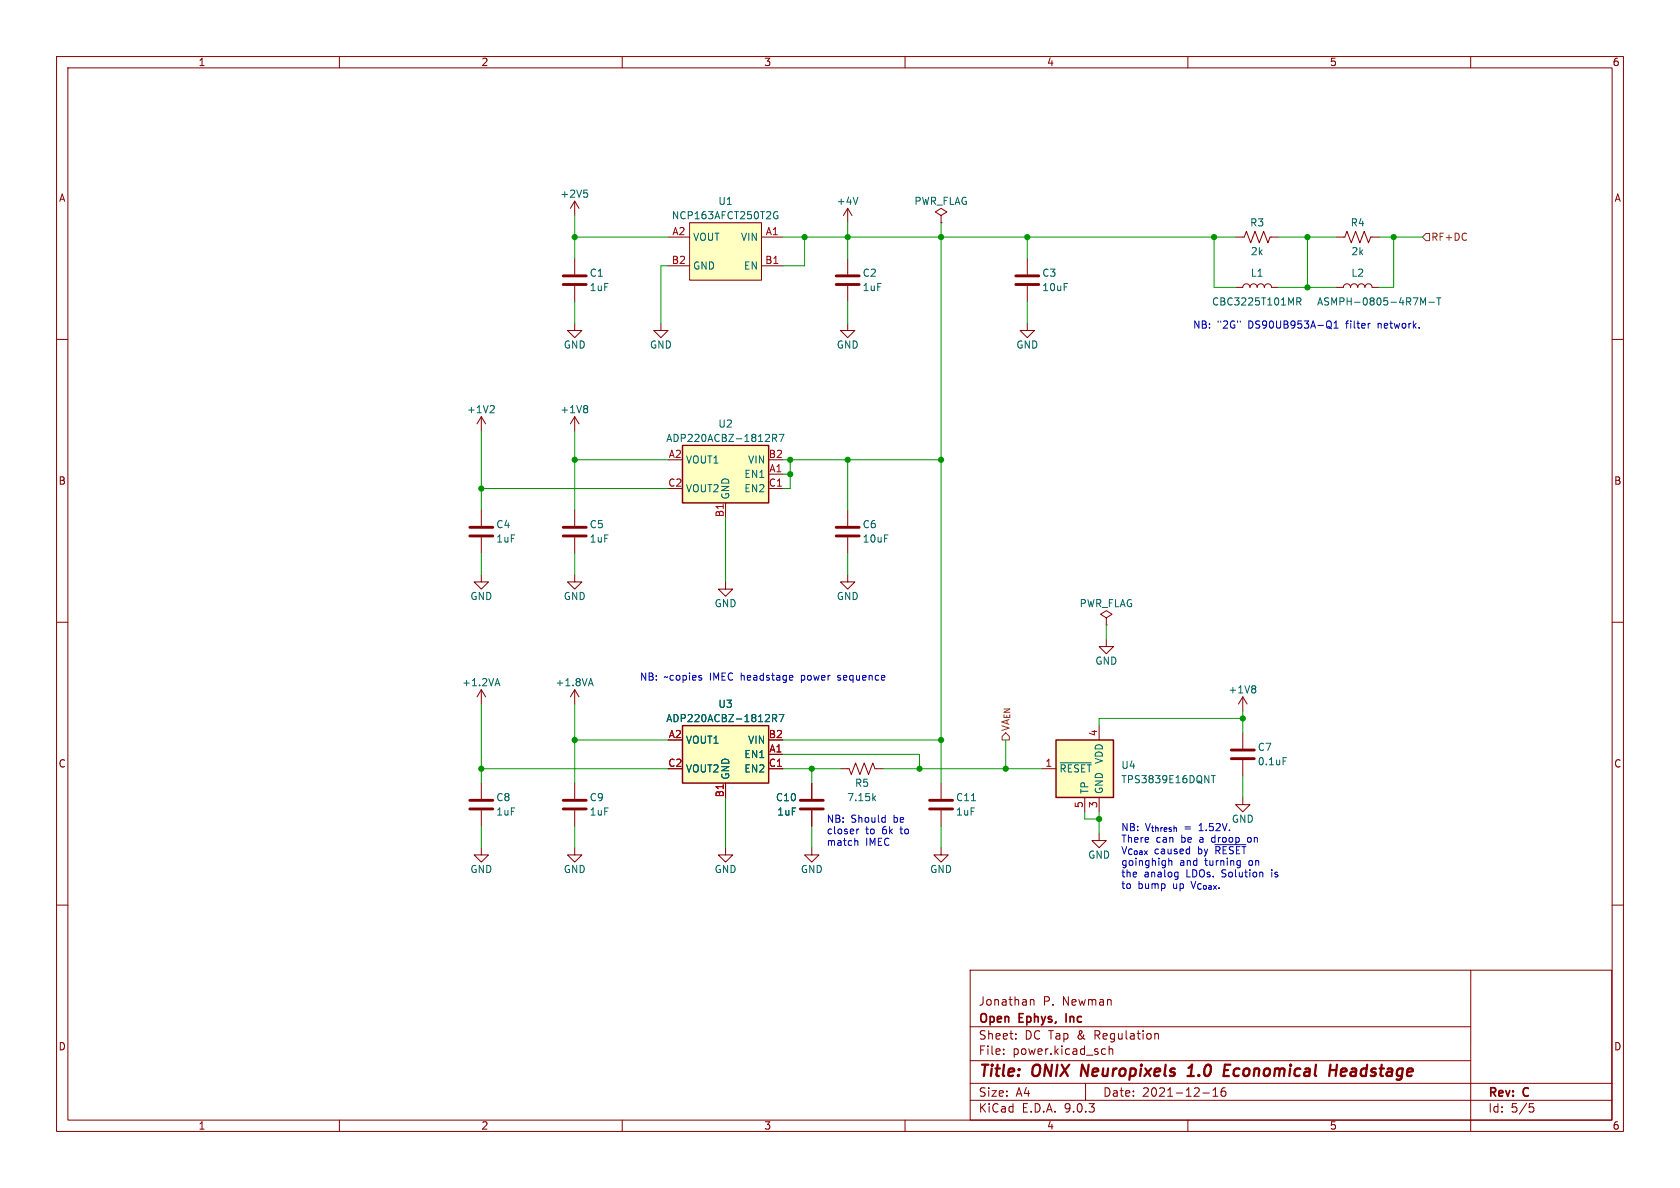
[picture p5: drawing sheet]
<svg xmlns="http://www.w3.org/2000/svg" width="297mm" height="210mm" viewBox="0 0 297 210" stroke-linecap="round" stroke-linejoin="round" font-family="sans-serif">
<g fill="none" stroke="#840000" stroke-width=".18">
<path d="M10 10h277v190h-277zM12 12h273v186h-273zM60 10v2M110 10v2M160 10v2M210 10v2M260 10v2M166.4 38.1l1-.6-1-.7-1 .7 1 .6v1.3M166.4 39.4h.1M10 60h2M285 60h2M85.1 90.2v2.8"/>
<path d="M85.1 95v2.8M10 110h2M85.1 101.6v1.3h1.3l-1.3 1.2-1.3-1.2h1.3M195.6 113v1.3h1.2l-1.2 1.3-1.3-1.3h1.3M195.6 109.2l1-.6-1-.6-1 .6 1 .6v1.3M195.6 110.5h.1M285 110h2M143.5 138.4v2.8M148.6 135.9h1.5l.4 1 .8-2 .7 2 .8-2 .7 2 .8-2 .4 1h1.5M143.5 143.3v2.8M10 160h2M171.5 171.5h113.4v26.5h-113.4z"/>
<path d="M182.2 176.7v1M182.2 176.8l.2-.1 .3 .1 .1 .9M260 171.5v28.5M285 160h2M60 198v2M110 198v2M160 198v2M171.5 194.5h113.5M171.5 191.5h113.5M171.5 187.5h88.5M171.5 181.5h88.5M177.4 186.3v.1"/>
<path d="M177.4 185.5v.1M179.6 183.6v.1M179.6 182.8v.1M191.9 191.5v3M195 185.4l.4 .1M195.4 186.3l-.4 .1M196.1 185.5l.2-.1 .4 .1v.9M196.1 184.9v1.5M204.2 182.8h.5l.1 .9M210 198v2M212.7 193.2h1.1M214.4 193.8h.9"/>
<path d="M214.4 192.7l.5-.4v1.5M216.6 192.3a.59 .59 0 0 0-.7 .6v.6l.1 .2 .4 .1 .3-.1v-.5l-.1-.3h-.4l-.3 .3M270.4 195.1h.7M270.5 195.7h.4l.3 .3-.2 .5-.5 .1"/>
</g>
<path d="M191.3 188.2l-.2 2M209.9 190.2h1.2M210.1 188.8l.6-.6-.2 2M216.3 190.2h1M216.4 189.2h.7M216.6 188.2h.9M235.1 189.2h1.1M236.4 188.2l-.3 2M237.8 188.9l-.6 .1-.2 .9 .3 .3h.3M238 189.4l-.9 .1" fill="none" stroke="#840000" stroke-width=".4"/>
<path d="M188.5 179.2v1.5" fill="none" stroke="#840000" stroke-width=".3"/>
<path d="M154.4 141.1l.4 .4M154.8 140.7l-.5 .5" fill="none" stroke="#006464" stroke-width=".18"/>
<path d="M83.1 93.2h4M83.1 94.7h4M141.5 141.5h4M141.5 143h4" fill="none" stroke="#840000" stroke-width=".51"/>
<path d="M186.7 130.8h10.1v10.2h-10.1z" fill="#ffffc2"/>
<path d="M186.7 130.8h10.1v10.2h-10.1z" fill="none" stroke="#840000" stroke-width=".25"/>
<g fill="none" stroke="#840000" stroke-width=".18">
<path d="M85.1 73.7l-.8 1.2M85.1 73.7l.8 1.2M85.1 73.7v2.5M101.6 73.7l-.8 1.2M101.6 73.7l.8 1.2M101.6 73.7v2.5M149.9 90.2v2.8M149.9 95v2.8M166.4 138.4v2.8M184.1 135.9h2.6M194.3 128.3v2.5M85.1 149.9v1.2h-1.3l1.3 1.3 1.3-1.3h-1.3"/>
<path d="M101.6 149.9v1.2h-1.3l1.3 1.3 1.3-1.3h-1.3M166.4 149.9v1.2h-1.3l1.3 1.3 1.2-1.3h-1.2M166.4 143.3v2.8M191.8 141v2.5M194.3 141v2.5"/>
</g>
<path d="M87.1 71.7l.3 .2-.1 .3-.7 .8h.8M103.7 71.7l.2 .2-.2 .3 .2 .3v.2l-.2 .3M187.4 134.8h5.5M214.1 137.1h.8M214.5 137.1v1.3M171.7 141.5h.8" fill="none" stroke="#006464" stroke-width=".18"/>
<path d="M147.8 93.2h4.1M147.8 94.7h4.1M164.3 141.5h4.1M164.3 143h4.1" fill="none" stroke="#840000" stroke-width=".51"/>
<path d="M121.9 39.4h12.7v10.1h-12.7z" fill="#ffffc2"/>
<g fill="none" stroke="#840000" stroke-width=".18">
<path d="M121.9 39.4h12.7v10.1h-12.7zM118.1 41.9h3.8M118.1 47h3.8M134.6 41.9h3.8M134.6 47h3.8M181.6 57.2v1.2h1.3l-1.3 1.3-1.3-1.3h1.3M181.6 45.7v2.8M181.6 50.5v2.8M236.2 50.8h1.3a.64 .64 0 0 1 .6-.6 .64 .64 0 0 1 .7 .6 .64 .64 0 0 1 .6-.6 .64 .64 0 0 1 .6 .6 .64 .64 0 0 1 .7-.6 .64 .64 0 0 1 .6 .6 .64 .64 0 0 1 .6-.6 .64 .64 0 0 1 .7 .6h1.2M101.6 90.2v2.8M101.6 95v2.8M101.6 101.6v1.3h1.3l-1.3 1.2-1.3-1.2h1.3"/>
<path d="M128.3 102.9v1.2h1.2l-1.2 1.3-1.3-1.3h1.3M85.1 138.4v2.8M101.6 138.4v2.8M85.1 143.3v2.8M101.6 143.3v2.8"/>
</g>
<path d="M137.3 38.1h.2v.5h-.5l-.2-.2M137.5 37.5h-.5l-.2 .2M251.2 53.9v-1.3l.4 1 .4-1v1.3M252.6 53.4h1M254 52.6h.7M254.4 52.6v1.3" fill="none" stroke="#006464" stroke-width=".18"/>
<path d="M179.6 48.8h4M179.6 50.3h4M99.6 93.2h4M99.6 94.7h4M83.1 141.5h4M83.1 143h4M99.6 141.5h4M99.6 143h4" fill="none" stroke="#840000" stroke-width=".51"/>
<path d="M120.6 78.7h15.3v10.2h-15.3z" fill="#ffffc2"/>
<path d="M120.6 78.7h15.3v10.2h-15.3z" fill="none" stroke="#840000" stroke-width=".25"/>
<g fill="none" stroke="#840000" stroke-width=".18">
<path d="M218.4 41.9h1.6l.3-1 .8 2 .8-2 .7 2 .8-2 .8 2 .3-1h1.6M236.2 41.9h1.5l.4-1 .8 2 .7-2 .8 2 .8-2 .7 2 .4-1h1.5M128.3 88.9v2.5M135.9 83.8h2.5M135.9 86.4h2.5M85.1 121.9l.8 1.3M85.1 121.9l-.8 1.3M85.1 121.9v2.6M101.6 121.9l.8 1.3M101.6 121.9l-.8 1.3M101.6 121.9v2.6M219.7 123.2l-.8 1.3"/>
<path d="M219.7 123.2l.8 1.3M219.7 123.2v2.5M194.3 147.3v1.3h-1.3l1.3 1.3 1.3-1.3h-1.3"/>
</g>
<path d="M136.6 77.4h.6l.1-.2v-.3l-.7-.1v1.2M136.9 77.4l.4 .6M137.7 76.8h.9l-.6 1.2M87.9 120l.5 1.2M104.4 120l.5 1.2M87.6 120.9h.6M104.1 120.9h.6M221.8 121.2l.2 .3-.2 .3 .2 .2v.3l-.2 .2" fill="none" stroke="#006464" stroke-width=".18"/>
<path d="M120.6 128.3h15.3v10.1h-15.3z" fill="#ffffc2"/>
<path d="M120.6 128.3h15.3v10.1h-15.3z" fill="none" stroke="#840000" stroke-width=".25"/>
<g fill="none" stroke="#840000" stroke-width=".18">
<path d="M101.6 35.6l-.8 1.2M101.6 35.6l.8 1.2M101.6 35.6v2.5M149.9 36.8l-.8 1.3M149.9 36.8l.7 1.3M149.9 36.8v2.6M101.6 57.2v1.2h1.3l-1.3 1.3-1.3-1.3h1.3M101.6 45.7v2.8M101.6 50.5v2.8M116.8 57.2v1.2h1.3l-1.3 1.3-1.2-1.3h1.2M149.9 57.2v1.2h1.2l-1.2 1.3-1.3-1.3h1.3M149.9 45.7v2.8"/>
<path d="M149.9 50.5v2.8M218.4 50.8h1.3a.64 .64 0 0 1 .6-.6 .64 .64 0 0 1 .7 .6 .64 .64 0 0 1 .6-.6 .64 .64 0 0 1 .6 .6 .64 .64 0 0 1 .7-.6 .64 .64 0 0 1 .6 .6 .64 .64 0 0 1 .7-.6 .64 .64 0 0 1 .6 .6h1.3M149.9 101.6v1.3h1.2l-1.2 1.2-1.3-1.2h1.3M128.3 138.4v2.6M135.9 133.4h2.5M135.9 135.9h2.5M143.5 138.4v2.8M219.7 129.5v2.8M219.7 134.4v2.8M128.3 149.9v1.2h-1.3l1.3 1.3 1.2-1.3h-1.2M143.5 149.9v1.2h-1.3l1.3 1.3 1.3-1.3h-1.3M143.5 143.3v2.8"/>
<path d="M219.7 141v1.2h-1.3l1.3 1.3 1.3-1.3h-1.3"/>
</g>
<path d="M103.2 33.6h.6M103.7 34.1l.2 .2v.3l-.2 .3M151.7 34.9l-.4 1.2M229.3 53.3h.6l.1-.2-.1-.3-.6-.2v1.3M229.6 53.3l.4 .6M136.6 127l.6-.1 .1-.2v-.3l-.7-.1v1.3M136.9 127l.4 .6M137.7 126.3h.9l-.6 1.3M226.8 133.9h.6" fill="none" stroke="#006464" stroke-width=".18"/>
<path d="M99.6 48.8h4M99.6 50.3h4M147.8 48.8h4.1M147.8 50.3h4.1M217.7 132.6h4M217.7 134.1h4" fill="none" stroke="#840000" stroke-width=".51"/>
<path d="M252.1 41.3h.6v1.2h-.6l-.6-.6zM177.8 129.5l.6 .7v.6h-1.2v-.6z" fill="none" stroke="#725600" stroke-width=".18"/>
<g fill="none" stroke="#009600" stroke-width=".18">
<path d="M101.6 38.1v7.6M149.9 39.4v6.3M166.4 39.4v99M101.6 41.9h16.5M101.6 53.3v3.9M118.1 47h-1.3v10.2M138.4 41.9h80M142.2 41.9v5.1h-3.8M149.9 53.3v3.9M181.6 41.9v3.8M181.6 53.3v3.9M214.6 41.9v8.9h3.8"/>
<path d="M226.1 41.9h10.1M226.1 50.8h10.1M231.1 41.9v8.9M243.8 41.9h7.7M246.4 41.9v8.9h-2.6M85.1 76.2v14M101.6 76.2v14M85.1 86.4h33M85.1 97.8v3.8M101.6 81.3h16.5M101.6 97.8v3.8M128.3 91.4v11.5"/>
<path d="M138.4 81.3h28M138.4 83.8h1.3M139.7 81.3v5.1h-1.3M149.9 81.3v8.9M149.9 97.8v3.8M195.6 110.5v2.5M85.1 135.9h33M85.1 124.5v13.9M101.6 130.8h16.5M101.6 124.5v13.9M138.4 135.9h10.2M138.4 130.8h28"/>
<path d="M138.4 133.4h24.2v2.5M143.5 135.9v2.5M156.2 135.9h27.9M177.8 130.8v5.1M219.7 127h-25.4v1.3M219.7 125.7v3.8M219.7 137.2v3.8M85.1 146.1v3.8M101.6 146.1v3.8M128.3 141v8.9M143.5 146.1v3.8M166.4 146.1v3.8"/>
<path d="M191.8 143.5v1.3h2.5M194.3 143.5v3.8"/>
</g>
<g fill="none" stroke="#0000c2" stroke-width=".18">
<path d="M234.8 56.7a.43 .43 0 0 1 .6 .5v.4a.43 .43 0 0 1-.6 .4M235 57.8l.4 .3M235.8 58h.8M235.8 57.1l.4-.4v1.3M242.1 57.2h.1M140 119.4l.2 .3-.6 .1M148.3 119.4l-.2 .2 .2 .2M140.1 120.2h-.1M148.1 120.2h.1M151.3 148.6l.4 .2v.6M151.5 146.6v.8M151.8 146.6l-.3 .2"/>
<path d="M156.4 144.5l.1 .1M156.5 144.1v1.3M156.5 145.3l-.1 .1M206.6 151.7v1.3M206.6 152.3l.2-.2 .3 .1 .1 .8M207.9 154.2h.4M208.3 154.2v1l-.3 .2M208.3 155h-.4M210.2 150.1h.1M210.3 149.7v1.2M210.3 150.9h-.1M214.8 149.3h5.5"/>
<path d="M218.9 152.1l.4 .1M219.3 152.1l-.1 1.2M219.3 152.9l-.4 .1M220.7 148.1l-.2 .2 .2 .5M223.1 154.2l.2 .2v.6"/>
</g>
<g fill="#009600" stroke="#009600" stroke-width=".18">
<circle cx="101.6" cy="81.3" r=".46"/>
<circle cx="85.1" cy="86.4" r=".46"/>
<circle cx="139.7" cy="81.3" r=".46"/>
<circle cx="149.9" cy="81.3" r=".46"/>
<circle cx="194.3" cy="144.8" r=".46"/>
<circle cx="177.8" cy="135.9" r=".46"/>
<circle cx="219.7" cy="127" r=".46"/>
<circle cx="166.4" cy="81.3" r=".46"/>
<circle cx="166.4" cy="130.8" r=".46"/>
<circle cx="162.6" cy="135.9" r=".46"/>
<circle cx="139.7" cy="83.8" r=".46"/>
<circle cx="231.1" cy="41.9" r=".46"/>
<circle cx="231.1" cy="50.8" r=".46"/>
<circle cx="214.6" cy="41.9" r=".46"/>
<circle cx="166.4" cy="41.9" r=".46"/>
<circle cx="181.6" cy="41.9" r=".46"/>
<circle cx="246.4" cy="41.9" r=".46"/>
<circle cx="101.6" cy="130.8" r=".46"/>
<circle cx="143.5" cy="135.9" r=".46"/>
<circle cx="85.1" cy="135.9" r=".46"/>
<circle cx="101.6" cy="41.9" r=".46"/>
<circle cx="149.9" cy="41.9" r=".46"/>
<circle cx="142.2" cy="41.9" r=".46"/>
</g>
<g font-size="2.8" fill="#840000">
<text x="172.9" y="190.9">Title:</text>
<text x="182.6" y="190.9">ONIX</text>
<text x="191.9" y="190.9">Neuropixels</text>
<text x="211.7" y="190.9">1.0</text>
<text x="218.8" y="190.9">Economical</text>
<text x="238.2" y="190.9">Headstage</text>
</g>
<g font-size="2.1" fill="#840000">
<text x="172.9" y="178">Jonathan</text>
<text x="184.4" y="178">P.</text>
<text x="187.9" y="178">Newman</text>
<text x="172.9" y="184">Sheet:</text>
<text x="172.9" y="181.2">Open</text>
<text x="180.2" y="181.2">Ephys,</text>
<text x="181.1" y="184">DC Tap</text>
<text x="189.1" y="181.2">Inc</text>
<text x="190.6" y="184">&amp;</text>
<text x="193.8" y="184">Regulation</text>
<text x="172.9" y="186.7">File:</text>
<text x="179" y="186.7">power.kicad_sch</text>
<text x="172.9" y="196.9">KiCad</text>
<text x="172.9" y="194.1">Size:</text>
<text x="179.6" y="194.1">A4</text>
<text x="180.6" y="196.9">E.D.A.</text>
<text x="188.2" y="196.9">9.0.3</text>
<text x="194.9" y="194.1">Date:</text>
<text x="201.9" y="194.1">2021-12-16</text>
<text x="263" y="194.3">Rev:</text>
<text x="263" y="196.9">Id:</text>
<text x="267.1" y="196.9">5/5</text>
<text x="269.4" y="194.3">C</text>
</g>
<g font-size="1.8" fill="#840000">
<text x="35" y="11.9">1</text>
<text x="85" y="11.9">2</text>
<text x="135" y="11.9">3</text>
<text x="185" y="11.9">4</text>
<text x="235" y="11.9">5</text>
<text x="285" y="11.9">6</text>
<text x="10.3" y="35.9">A</text>
<text x="285.3" y="35.9">A</text>
<text x="10.3" y="85.9">B</text>
<text x="285.3" y="85.9">B</text>
<text x="10.3" y="135.9">C</text>
<text x="285.3" y="135.9">C</text>
<text x="10.3" y="185.9">D</text>
<text x="285.3" y="185.9">D</text>
<text x="35" y="199.9">1</text>
<text x="85" y="199.9">2</text>
<text x="135" y="199.9">3</text>
<text x="185" y="199.9">4</text>
<text x="235" y="199.9">5</text>
<text x="285" y="199.9">6</text>
</g>
<g font-size="1.8" fill="#006464">
<text x="99" y="35.2">+2V5</text>
<text x="118.7" y="39">NCP163AFCT250T2G</text>
<text x="126.9" y="36.4">U1</text>
<text x="147.8" y="36.4">+4V</text>
<text x="161.6" y="36.4">PWR_FLAG</text>
<text x="220.9" y="40.2">R3</text>
<text x="238.7" y="40.2">R4</text>
<text x="122.4" y="42.8">VOUT</text>
<text x="122.4" y="47.9">GND</text>
<text x="130.9" y="42.8">VIN</text>
<text x="131.4" y="47.9">EN</text>
<text x="221" y="45.3">2k</text>
<text x="238.8" y="45.3">2k</text>
<text x="104.1" y="49.1">C1</text>
<text x="104.1" y="51.7">1uF</text>
<text x="152.4" y="49.1">C2</text>
<text x="152.4" y="51.7">1uF</text>
<text x="184.2" y="49.1">C3</text>
<text x="184.2" y="51.7">10uF</text>
<text x="221" y="49.1">L1</text>
<text x="238.8" y="49.1">L2</text>
<text x="214.2" y="54.2">CBC3225T101MR</text>
<text x="232.7" y="54.2">ASMPH-0805-4R7M-T</text>
<text x="99.6" y="61.8">GND</text>
<text x="114.8" y="61.8">GND</text>
<text x="147.8" y="61.8">GND</text>
<text x="179.6" y="61.8">GND</text>
<text x="82.4" y="73.3">+1V2</text>
<text x="99" y="73.3">+1V8</text>
<text x="126.9" y="75.8">U2</text>
<text x="117.7" y="78.3">ADP220ACBZ-1812R7</text>
<text x="121.2" y="82.1">VOUT1</text>
<text x="132.2" y="82.1">VIN</text>
<text x="121.2" y="87.2">VOUT2</text>
<text x="129.1" y="88.4" transform="rotate(-90 129.1 88.4)">GND</text>
<text x="131.5" y="84.7">EN1</text>
<text x="131.5" y="87.2">EN2</text>
<text x="87.6" y="93.6">C4</text>
<text x="104.1" y="93.6">C5</text>
<text x="152.4" y="93.6">C6</text>
<text x="87.6" y="96.1">1uF</text>
<text x="104.1" y="96.1">1uF</text>
<text x="152.4" y="96.1">10uF</text>
<text x="83.1" y="106.3">GND</text>
<text x="99.6" y="106.3">GND</text>
<text x="126.2" y="107.5">GND</text>
<text x="147.8" y="106.3">GND</text>
<text x="190.8" y="107.5">PWR_FLAG</text>
<text x="193.5" y="117.7">GND</text>
<text x="81.6" y="121.5">+1.2VA</text>
<text x="98.1" y="121.5">+1.8VA</text>
<text x="126.9" y="125.3">U3</text>
<text x="217.1" y="122.8">+1V8</text>
<text x="117.7" y="127.9">ADP220ACBZ-1812R7</text>
<text x="121.2" y="131.7">VOUT1</text>
<text x="132.2" y="131.7">VIN</text>
<text x="121.2" y="136.8">VOUT2</text>
<text x="129.1" y="137.9" transform="rotate(-90 129.1 137.9)">GND</text>
<text x="131.5" y="134.2">EN1</text>
<text x="131.5" y="136.8">EN2</text>
<text x="187.2" y="136.8">~{RESET}</text>
<text x="195.2" y="135.1" transform="rotate(-90 195.2 135.1)">VDD</text>
<text x="198.1" y="136.1">U4</text>
<text x="222.3" y="132.9">C7</text>
<text x="222.3" y="135.5">0.1uF</text>
<text x="87.6" y="141.8">C8</text>
<text x="104.1" y="141.8">C9</text>
<text x="137.1" y="141.8">C10</text>
<text x="149.7" y="141.8">7.15k</text>
<text x="151.1" y="139.3">R5</text>
<text x="168.9" y="141.8">C11</text>
<text x="192.6" y="140.5" transform="rotate(-90 192.6 140.5)">TP</text>
<text x="195.2" y="140.5" transform="rotate(-90 195.2 140.5)">GND</text>
<text x="198.1" y="138.7">TPS3839E16DQNT</text>
<text x="87.6" y="144.4">1uF</text>
<text x="104.1" y="144.4">1uF</text>
<text x="137.3" y="144.4">1uF</text>
<text x="168.9" y="144.4">1uF</text>
<text x="217.7" y="145.6">GND</text>
<text x="83.1" y="154.5">GND</text>
<text x="99.6" y="154.5">GND</text>
<text x="126.2" y="154.5">GND</text>
<text x="141.5" y="154.5">GND</text>
<text x="164.3" y="154.5">GND</text>
<text x="192.3" y="152">GND</text>
</g>
<g font-size="1.8" fill="#a90000">
<text x="118.8" y="41.7">A2</text>
<text x="135.3" y="41.7">A1</text>
<text x="118.7" y="46.7">B2</text>
<text x="135.2" y="46.7">B1</text>
<text x="118.1" y="81">A2</text>
<text x="135.8" y="81">B2</text>
<text x="135.9" y="83.6">A1</text>
<text x="118" y="86.1">C2</text>
<text x="135.8" y="86.1">C1</text>
<text x="128" y="91.5" transform="rotate(-90 128 91.5)">B1</text>
<text x="118.1" y="130.6">A2</text>
<text x="135.8" y="130.6">B2</text>
<text x="194.1" y="130.2" transform="rotate(-90 194.1 130.2)">4</text>
<text x="118" y="135.6">C2</text>
<text x="135.8" y="135.6">C1</text>
<text x="135.9" y="133.1">A1</text>
<text x="184.7" y="135.6">1</text>
<text x="128" y="141" transform="rotate(-90 128 141)">B1</text>
<text x="191.5" y="142.9" transform="rotate(-90 191.5 142.9)">5</text>
<text x="194.1" y="142.9" transform="rotate(-90 194.1 142.9)">3</text>
</g>
<g font-size="1.8" fill="#725600">
<text x="252.9" y="42.8">RF+DC</text>
<text x="178.7" y="129.3" transform="rotate(-90 178.7 129.3)">VA_{EN}</text>
</g>
<g font-size="1.8" fill="#0000c2">
<text x="210.8" y="58.2">NB:</text>
<text x="215.2" y="58.2">&quot;2G&quot;</text>
<text x="220.8" y="58.2">DS90UB953A-Q1</text>
<text x="238.3" y="58.2">filter</text>
<text x="244" y="58.2">network.</text>
<text x="113" y="120.4">NB:</text>
<text x="117.4" y="120.4">~copies</text>
<text x="125.6" y="120.4">IMEC headstage</text>
<text x="142.1" y="120.4">power</text>
<text x="148.8" y="120.4">sequence</text>
<text x="146" y="145.5">NB:</text>
<text x="146" y="147.6">closer</text>
<text x="146" y="149.6">match</text>
<text x="150.4" y="145.5">Should</text>
<text x="153" y="149.6">IMEC</text>
<text x="153" y="147.6">to</text>
<text x="156.1" y="147.6">6k</text>
<text x="158.1" y="145.5">be</text>
<text x="159.5" y="147.6">to</text>
<text x="198.1" y="147">NB:</text>
<text x="198.1" y="149.1">There</text>
<text x="202.5" y="147">V_{thresh}</text>
<text x="204.4" y="149.1">can</text>
<text x="208.9" y="149.1">be</text>
<text x="209.5" y="147">=</text>
<text x="212.2" y="147">1.52V.</text>
<text x="212.3" y="149.1">a</text>
<text x="214.7" y="149.1">droop</text>
<text x="221.2" y="149.1">on</text>
<text x="198.1" y="151.1">V_{Coax}</text>
<text x="198.1" y="153.1">goinghigh</text>
<text x="198.1" y="155.2">the</text>
<text x="202.3" y="155.2">analog</text>
<text x="204.1" y="151.1">caused</text>
<text x="208.5" y="153.1">and</text>
<text x="209.8" y="155.2">LDOs.</text>
<text x="211.9" y="151.1">by</text>
<text x="213.2" y="153.1">turning</text>
<text x="215.2" y="151.1">~{RESET}</text>
<text x="216.3" y="155.2">Solution</text>
<text x="221" y="153.1">on</text>
<text x="225.2" y="155.2">is</text>
<text x="198.1" y="157.2">to</text>
<text x="201.2" y="157.2">bump</text>
<text x="207.5" y="157.2">up</text>
<text x="210.9" y="157.2">V_{Coax}.</text>
</g>
</svg>
